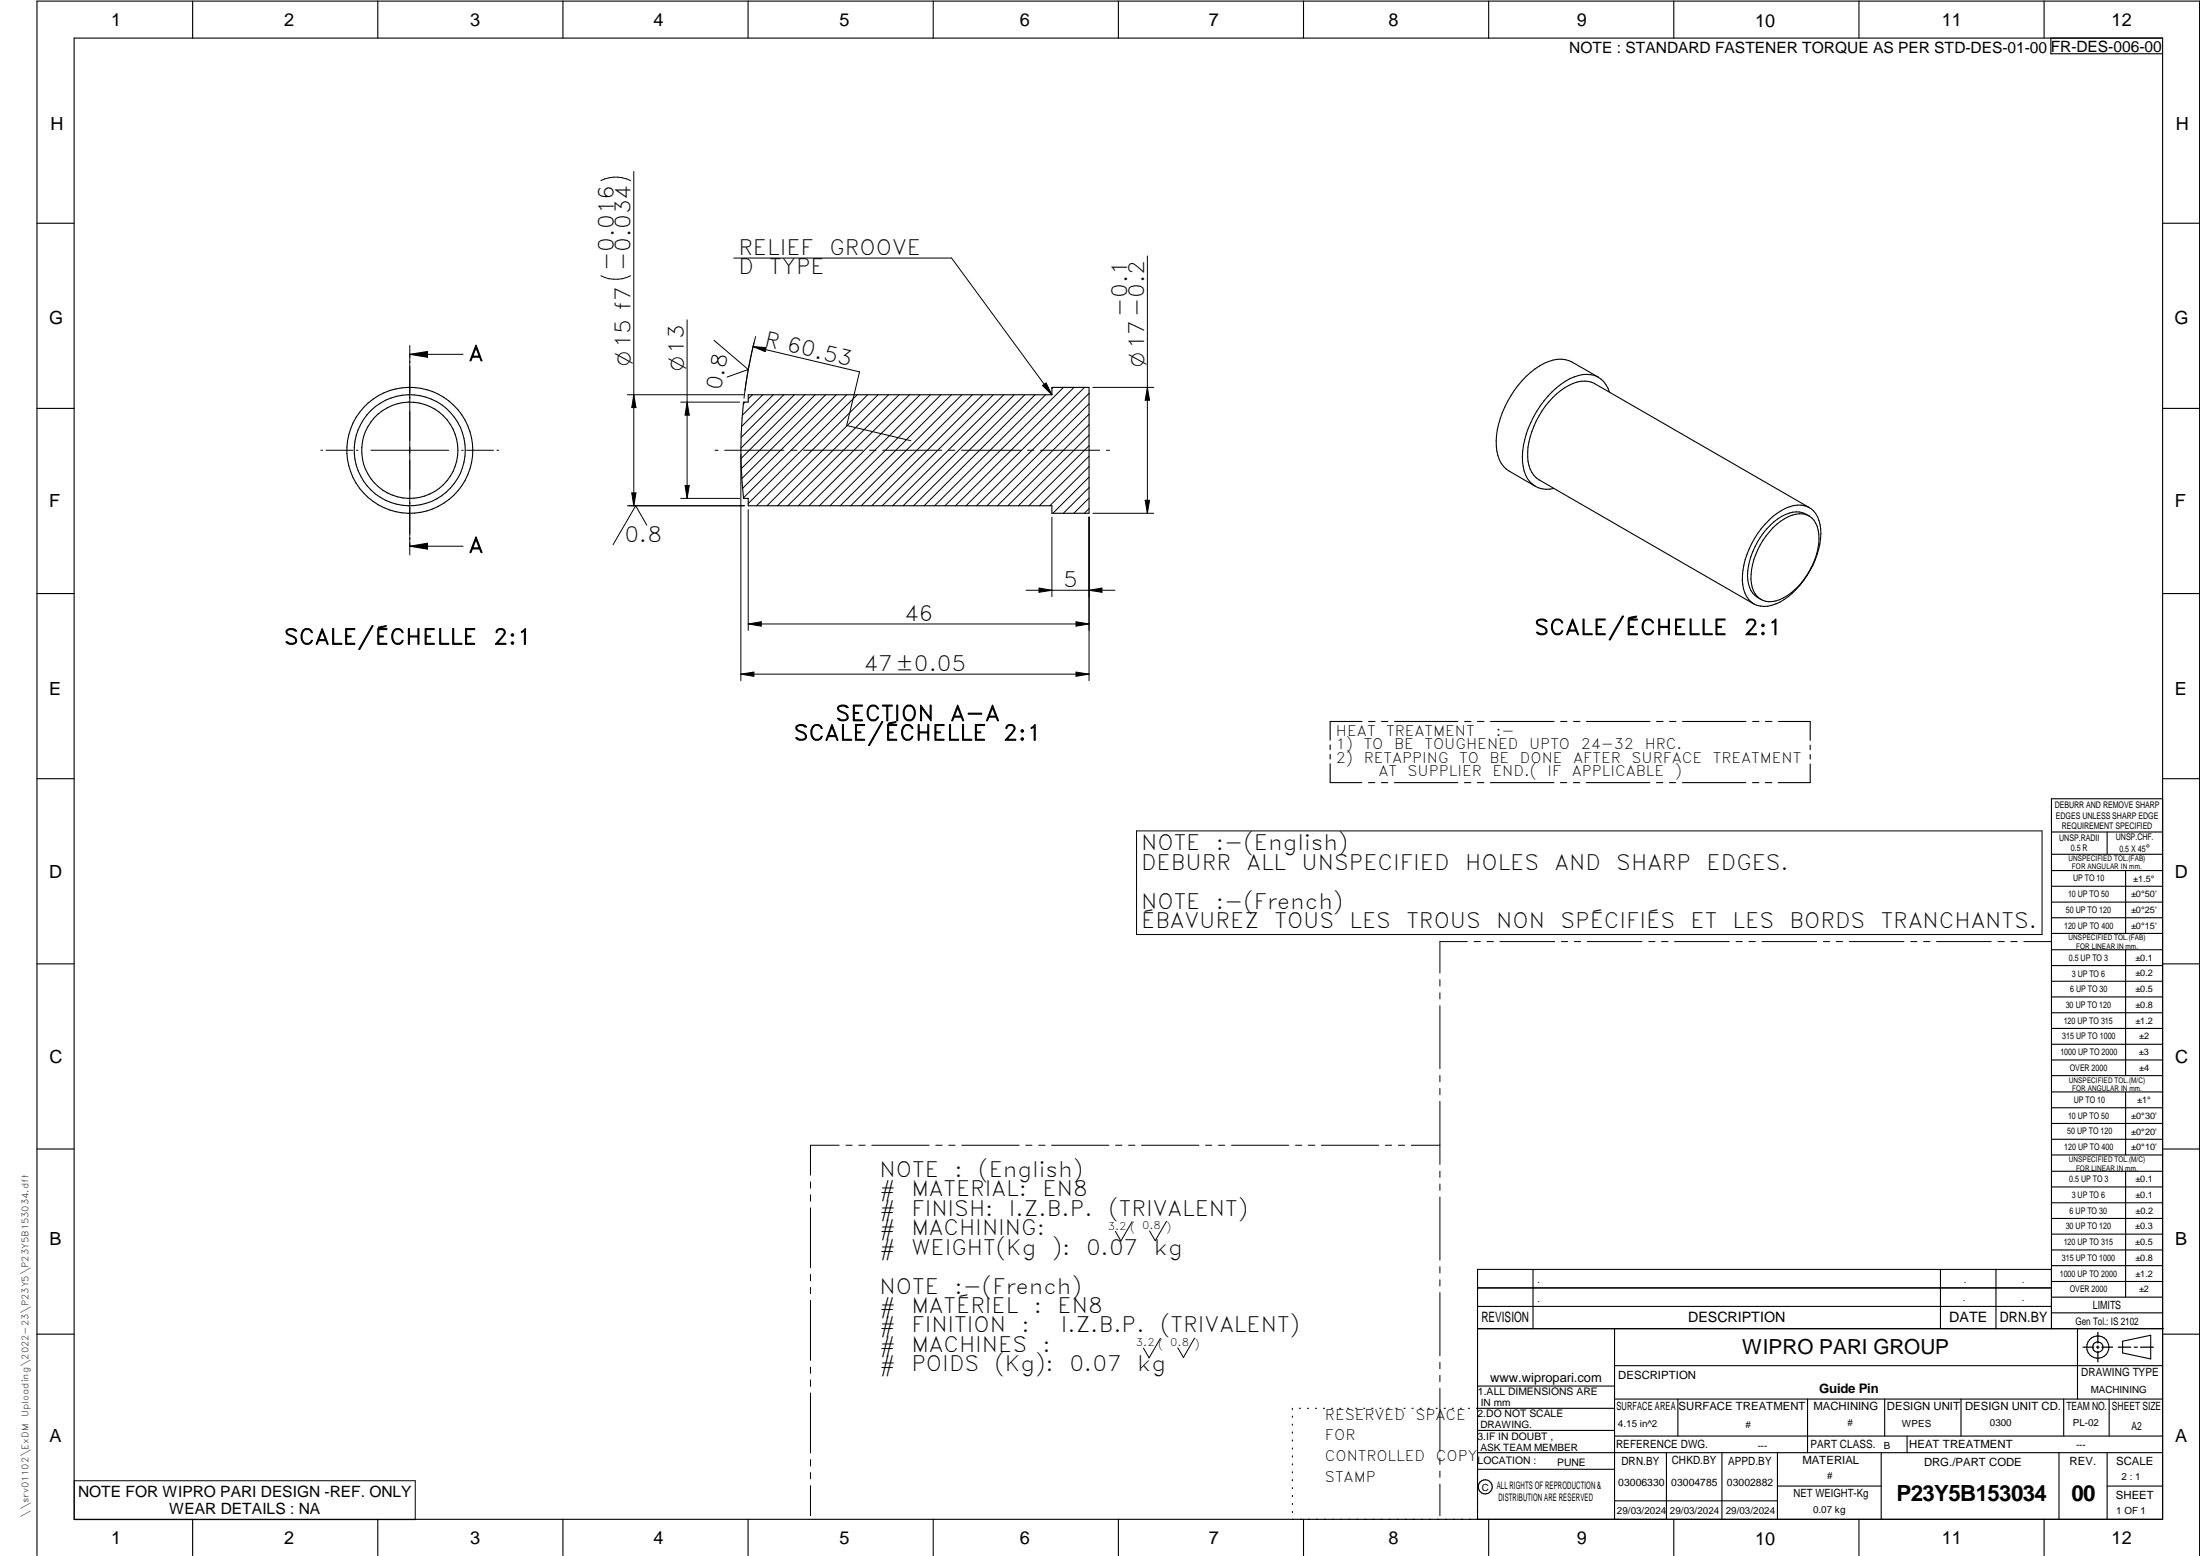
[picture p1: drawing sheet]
<svg xmlns="http://www.w3.org/2000/svg" width="594mm" height="420mm" viewBox="0 0 594 420" stroke-linecap="round" stroke-linejoin="round" font-family="sans-serif">
<g fill="none" stroke="#000" stroke-width=".3">
<path d="M20 10.3h564v400h-564zM52 .3v10M102 .3v10M152 .3v10M202 .3v10M252 .3v10M302 .3v10M352 .3v10M402 .3v10M452 .3v10M502 .3v10M552 .3v10"/>
<path d="M553.8 10.3v4.2h30.2M10 60.3h10M584 60.3h10M10 110.3h10M202.1 106.6h81.9v-2h10.1v34h-10.1v-2h-81.9v-2h-1.3a117.7 117.7 0 0 1 0-26h1.3zM419.3 107.4a12.9 12.9 0 0 1 8.6-4.5l1.9 .3 .8 .4 58.4 33.7a8.7 8.7 0 0 1 2.6 8.2 23.7 23.7 0 0 1-10.9 17.1 7.5 7.5 0 0 1-7.1 .5l-58-33.5a7.8 7.8 0 0 1-3.1-7.6 23.9 23.9 0 0 1 6.8-14.6zM431.6 101.9l-7-4.1a8.6 8.6 0 0 0-8.9 1 26.8 26.8 0 0 0-11.7 20.3 8.5 8.5 0 0 0 3.5 8.1l7.1 4.1M434.6 105.9a6.6 6.6 0 0 0-9.5-4.1 24.5 24.5 0 0 0-12.4 13.8 17.9 17.9 0 0 0-.8 12.6 6.4 6.4 0 0 0 2.7 3.1M584 110.3h10M414.6 131.3a6.7 6.7 0 0 0 5 .6M488.2 136.9a8.4 8.4 0 0 0-8.4 1.7 23.5 23.5 0 0 0-9.3 18.1 7.6 7.6 0 0 0 3.1 6.4M488.5 139.3a6.5 6.5 0 0 0-7.4 .1 19.9 19.9 0 0 0-9.1 17.1 5.9 5.9 0 0 0 3.5 5.3"/>
<path d="M478.8 142.5a10.3 10.3 0 0 1 8.1-3.7 5.3 5.3 0 0 1 4.2 5.5 19.9 19.9 0 0 1-9.5 17.1 5.5 5.5 0 0 1-7.6-1 11.2 11.2 0 0 1-.4-9.2l.5-1.4a21.2 21.2 0 0 1 4.7-7.3zM10 160.3h10M584 160.3h10M367.8 194.8h-8.6v5.1M369.6 194.8h1.7M373.1 194.8h1.7M376.6 194.8h17.1M395.5 194.8h1.7M399 194.8h1.7M402.5 194.8h17.1M421.4 194.8h1.7M424.9 194.8h1.7"/>
<path d="M428.4 194.8h17.2M447.3 194.8h1.8M450.8 194.8h1.7M454.4 194.8h17.1M473.3 194.8h1.7M476.8 194.8h1.7M480.3 194.8h8.5v5.1M10 210.3h10M359.2 201.2v1.2M359.2 203.7v1.2M359.2 206.2v5.1h8.5M369.5 211.3h1.8"/>
<path d="M373 211.3h1.7M376.5 211.3h17.2M395.5 211.3h1.7M398.9 211.3h1.8M402.5 211.3h17.1M421.4 211.3h1.7M424.9 211.3h1.7M428.4 211.3h17.1M447.3 211.3h1.7M450.8 211.3h1.7M454.3 211.3h17.1M473.2 211.3h1.7"/>
<path d="M476.7 211.3h1.7M488.8 206.3v5h-8.6M488.8 201.2v1.2M488.8 203.8v1.2M584 215.7h-30v143.1M584 210.3h10M554 224.7h30M554 230.7h30M554 235.1h30M554 239.3h30M569 224.7v6M574 235.1v17"/>
<path d="M554 243.6h30M554 247.8h30M554 252.1h30M554 256.5h30M574 256.5v33.9M10 260.3h10M554 260.7h30M554 265h30M554 269.2h30M554 273.5h30M554 277.7h30M584 260.3h10"/>
<path d="M554 282h30M554 286.2h30M554 290.4h30M554 294.9h30M554 299.1h30M574 294.9v17M10 310.3h10M554 303.4h30M554 307.6h30M554 311.9h30M554 316.3h30M574 316.3v34"/>
<path d="M584 310.3h10M554 320.5h30M554 324.8h30M554 329h30M554 333.2h30M554 337.5h30M399 358.8h185.2M399 352.8h155M399 347.8h155M414 342.8v16M436 358.8v51.5M524 342.8v16"/>
<path d="M539 342.8v16M554 341.8h30M554 346h30M554 350.3h30M554 354.5h30M554 342.8h-155v67.5M561 358.8v19M10 360.3h10M399 374.3h37M436 377.8h148M453.1 377.8v10M488.1 377.8v14.5"/>
<path d="M508.9 377.8v10M529.5 377.8v10M557.3 377.8v10M569.5 377.8v10M573.2 362.2l7.6-1.6v6.3l-7.6-1.6zM584 368.8h-148M584 360.3h10M349 380.3v.3M349 382.4v.3M349 384.6v.3M349 386.7v.3M349 388.8v.3"/>
<path d="M349 391v.3M349 393.1v.3M349 395.3v.3M349 397.4v.3M349 399.5v.3M350.9 380.3h.2M353.1 380.3h.2M355.2 380.3h.3M357.4 380.3h.3M359.6 380.3h.3M361.7 380.3h.3M363.9 380.3h.3"/>
<path d="M366.1 380.3h.3M368.3 380.3h.2M370.4 380.3h.3M372.6 380.3h.3M374.8 380.3h.3M376.9 380.3h.4M379.1 380.3h.3M381.3 380.3h.3M383.4 380.3h.4M385.6 380.3h.3M387.8 380.3h.3M390 380.3h.3"/>
<path d="M392.2 380.3h.3M394.3 380.3h.3M396.5 380.3h.3M398.7 380.3h37.3M399 396.7h37M399 392.3h185M399 386.2h37M436 387.8h148M450 392.3v18M465 392.3v18M480 392.3v18M508 392.3v18"/>
<path d="M515 387.8v4.5M556 392.3v18M569 392.3v18M52 410.3v9.7M102 410.3v9.7M152 410.3v9.7M202 410.3v9.7M252 410.3v9.7M302 410.3v9.7M349 401.7v.3M349 403.8v.4M349 406v.3"/>
<path d="M349 408.1v.3M352 410.3v9.7M402 410.3v9.7M436 405.3h44M452 410.3v9.7M480 401.3h28M502 410.3v9.7M552 410.3v9.7M569 401.3h15M10 420v-419.7h584v419.7"/>
<circle cx="110.6" cy="121.6" r="15"/>
<circle cx="110.7" cy="121.6" r="13"/>
<circle cx="110.7" cy="121.6" r="17"/>
<circle cx="566.5" cy="363.7" r="1.39"/>
<circle cx="566.5" cy="363.8" r="3"/>
<circle cx="401.1" cy="401.5" r="1.9"/>
</g>
<g fill="none" stroke="#000" stroke-width=".27">
<path d="M170.3 48.8a9 9 0 0 0-8 0M171.1 46.3v90.3M170.3 74.5a9 9 0 0 1-8 0M198.2 69.7h58.8l27 36.9M309.8 69.1v69.5M110.7 93.3v4.8M110.7 98.3v46.5M110.7 95.7h14.3M110.7 95.7l4.7-.8v1.6zM185.5 86.4v48.2M192.8 91.9l9.3 7.9-5.8 2M203.4 93.6l3.5 .3-.3 1.1z"/>
<path d="M203.4 93.6l28.7 6.8-3.5 14.5 17.3 4.1M203.6 92.6l-1.8 8.5-.6 4.4M204 90.9a118.4 118.4 0 0 0-3.1 16.6M169.4 106.6h31.6M171.1 106.6l.6 3.5h-1.1zM183.8 108.6h15.9M185.5 108.6l.6 3.5h-1.1zM201.2 108.6l-.5 .5M203.2 106.6l-1.1 1.1M206 106.6l-5.6 5.5M208.8 106.6l-8.6 8.6M211.7 106.6l-11.6 11.5"/>
<path d="M214.5 106.6l-14.4 14.4M217.3 106.6l-17.2 17.2M220.1 106.6l-19.9 19.9M223 106.6l-22.7 22.6M225.8 106.6l-25.3 25.3M228.6 106.6l-27.9 27.9M231.5 106.6l-29.4 29.4M234.3 106.6l-30 30M237.1 106.6l-30 30M239.9 106.6l-29.9 30M242.8 106.6l-30 30M245.6 106.6l-30 30"/>
<path d="M248.4 106.6l-30 30M251.2 106.6l-29.9 30M254.1 106.6l-30 30M256.9 106.6l-30 30M259.8 106.6l-30.1 30M262.6 106.6l-30 30M265.4 106.6l-30 30M268.2 106.6l-30 30M271.1 106.6l-30.1 30M273.9 106.6l-30 30M276.7 106.6l-30 30M279.5 106.6l-30 30"/>
<path d="M281.5 104.1l1-.7 1.5 3.2zM282.4 106.6l-30 30M284.4 104.6l-.4 .3M287.2 104.6l-32 32M290 104.6l-32 32M292.9 104.6l-32 32M294.1 117.5l-19.1 19.1M294.1 114.7l-21.9 21.9M294.1 111.8l-24.7 24.8M294.1 109.1l-27.6 27.5M294.1 106.2l-30.4 30.4M295.1 104.6h16.5"/>
<path d="M309.8 104.6l.6 3.5h-1.2zM86.6 121.6h.5M88 121.6h7.3M96.3 121.6h.3M100.2 121.6h21M124.7 121.6h.4M126 121.6h7.3M134.2 121.6h.5M169.4 136.6h31.6M170.6 133.1h1.1l-.6 3.5zM183.8 134.6h15.9M185 131.1h1.1l-.6 3.5z"/>
<path d="M193.1 121.6h.8M195.7 121.6h16M200.1 122.6v61.2M202.1 137.6v32.6M213.5 121.6h1.7M217 121.6h16M234.8 121.6h1.8M238.3 121.6h16M256.2 121.6h1.6M259.6 121.6h16.1M277.4 121.6h1.8M281 121.6h16"/>
<path d="M284 139.6v21.5M294.1 137.3l-1.3 1.3M294.1 134.5l-4.1 4.1M294.1 126l-10.6 10.6M294.1 131.7l-7 6.9M294.1 123.2l-13.4 13.4M294.1 128.8l-9.8 9.8M294.1 120.4l-16.3 16.2M294.1 139.6v44.2M295.1 138.6h16.5M298.8 121.6h.8M309.2 135.1h1.2l-.6 3.5z"/>
<path d="M110.7 147.5l4.7-.8v1.6zM110.7 145.1v4.8M110.7 147.5h14.3M174.7 141.8l-3-5.2-6.1 10.5M277.1 159.4h24M280.6 158.8l3.4 .6-3.4 .5zM294.1 159.4l3.5-.6v1.1zM202.1 168.5h92M202.1 168.5l3.5-.6v1.2zM290.6 167.9l3.5 .6-3.5 .6zM200.1 182l3.5-.5v1.1zM200.1 182h94"/>
<path d="M290.6 181.5l3.5 .5-3.5 .6zM306.9 224.4h244.5v27.9h-244.5zM396.2 254.3h-7.4v8.5M398.1 254.3h1.6M401.5 254.3h1.8M405 254.3h14.8M421.6 254.3h1.7M425.1 254.3h1.7M428.6 254.3h14.8M445.2 254.3h1.7M448.7 254.3h1.7M452.2 254.3h14.8"/>
<path d="M468.8 254.3h1.7M472.3 254.3h1.7M475.8 254.3h14.8M492.4 254.3h1.7M495.8 254.3h1.8M499.4 254.3h14.7M516 254.3h1.6M519.4 254.3h1.8M522.9 254.3h14.8M539.5 254.3h1.7M543 254.3h1.7M546.5 254.3h7.4"/>
<path d="M388.8 264.5v1.8M388.8 268.1v1.6M388.8 271.6v17M388.8 290.4v1.7M388.8 293.9v1.7M388.8 297.4v17M218.9 319.2v1.6M226.6 309.2h-7.7v8.1M228.4 309.2h1.7M231.9 309.2h1.7M235.4 309.2h15.5M252.7 309.2h1.7"/>
<path d="M256.2 309.2h1.7M259.7 309.2h15.5M277 309.2h1.7M280.5 309.2h1.7M284 309.2h15.5M301.2 309.2h1.8M304.8 309.2h1.7M308.3 309.2h15.5M325.5 309.2h1.7M329.1 309.2h1.6M332.6 309.2h15.4M349.8 309.2h1.7"/>
<path d="M353.3 309.2h1.7M356.8 309.2h15.5M374.1 309.2h1.7M377.6 309.2h1.7M381.1 309.2h7.7M388.8 316.2v1.7M388.8 319.7v1.7M218.9 322.6v1.8M218.9 326.1v16.2M305.7 329.9l-3 5.2-1.5-2.6M315 329.8l-3.1 5.2-1.5-2.6M388.8 323.2v17.1"/>
<path d="M218.9 344.1v1.8M218.9 347.6v1.7M218.9 351.2v16.1M388.8 342.1v1.6M388.8 345.6v1.7M388.8 349v17.1M218.9 369.1v1.7M218.9 372.6v1.8M218.9 376.1v16.2M313.3 361.4l-3 5.2-1.5-2.6M322.6 361.3l-3 5.3-1.6-2.7M388.8 367.9v1.7"/>
<path d="M388.8 371.4v1.7M388.8 374.9v17M20.1 399.8h92v10.5h-92zM218.9 394.1v1.8M218.9 397.6v1.7M388.8 393.7v1.7M388.8 397.2v1.7M218.9 401.2v8.1M388.8 400.7v8.6"/>
</g>
<path d="M566.5 359.7v3M562.5 363.8h2.9M566.1 363.8h.7M566.5 363.4v.7M566.5 364.9v2.8M567.6 363.8h2.9M572 363.8h3.4M576.3 363.8h.8M578 363.8h3.5" fill="none" stroke="#000" stroke-width=".34"/>
<g fill="#000">
<path d="M110.7 95.7l4.7-.8v1.6zM203.4 93.6l3.5 .3-.3 1.1zM171.1 106.6l.6 3.5h-1.1zM185.5 108.6l.6 3.5h-1.1zM281.5 104.1l1-.7 1.5 3.2zM309.8 104.6l.6 3.5h-1.2zM170.6 133.1h1.1l-.6 3.5zM185 131.1h1.1l-.6 3.5zM309.2 135.1h1.2l-.6 3.5zM110.7 147.5l4.7-.8v1.6zM280.6 158.8l3.4 .6-3.4 .5zM294.1 159.4l3.5-.6v1.1z"/>
<path d="M202.1 168.5l3.5-.6v1.2zM290.6 167.9l3.5 .6-3.5 .6zM200.1 182l3.5-.5v1.1zM290.6 181.5l3.5 .5-3.5 .6z"/>
</g>
<g font-size="6">
<text x="512.1" y="405.2">P23Y5B153034</text>
<text x="559.4" y="405.2">00</text>
</g>
<g font-size="5.7">
<text x="199.4" y="68.8">RELIEF</text>
<text x="224" y="68.8">GROOVE</text>
<text x="165.7" y="73.2" transform="rotate(-90 165.7 73.2)">-0.016</text>
<text x="199.4" y="74">D</text>
<text x="207.7" y="74">TYPE</text>
<text x="304.4" y="85.7" transform="rotate(-90 304.4 85.7)">-0.1</text>
<text x="206.2" y="93.3" transform="rotate(13 206.2 93.3)">R 60.53</text>
<text x="126.5" y="97.5">A</text>
<text x="194.7" y="105.7" transform="rotate(-80 194.7 105.7)">0.8</text>
<text x="126.5" y="149.2">A</text>
<text x="168.6" y="146.2">0.8</text>
<text x="287.1" y="158.5">5</text>
<text x="244.1" y="167.6">46</text>
<text x="76.7" y="174">SCALE/ÉCHELLE</text>
<text x="133.2" y="174">2:1</text>
<text x="414.3" y="171.4">SCALE/ÉCHELLE</text>
<text x="470.9" y="171.4">2:1</text>
<text x="233.2" y="181.2">47±0.05</text>
<text x="225.6" y="194.6">SECTION</text>
<text x="256.6" y="194.6">A-A</text>
<text x="214.3" y="199.9">SCALE/ÉCHELLE</text>
<text x="270.9" y="199.9">2:1</text>
<text x="308.1" y="229.6">NOTE</text>
<text x="328.3" y="229.6">:-(English)</text>
<text x="308.1" y="234.9">DEBURR</text>
<text x="336.6" y="234.9">ALL</text>
<text x="351.5" y="234.9">UNSPECIFIED</text>
<text x="395.6" y="234.9">HOLES</text>
<text x="419.8" y="234.9">AND</text>
<text x="436.5" y="234.9">SHARP</text>
<text x="460.8" y="234.9">EDGES.</text>
<text x="308.1" y="245.4">NOTE</text>
<text x="328.3" y="245.4">:-(French)</text>
<text x="308.1" y="250.6">ÉBAVUREZ</text>
<text x="344.1" y="250.6">TOUS</text>
<text x="364.4" y="250.6">LES</text>
<text x="379.8" y="250.6">TROUS</text>
<text x="404.1" y="250.6">NON</text>
<text x="421.4" y="250.6">SPÉCIFIÉS</text>
<text x="456.5" y="250.6">ET</text>
<text x="467.9" y="250.6">LES</text>
<text x="483.2" y="250.6">BORDS</text>
<text x="507.9" y="250.6">TRANCHANTS.</text>
<text x="237.5" y="317.8">NOTE</text>
<text x="257.7" y="317.8">:</text>
<text x="264.1" y="317.8">(English)</text>
<text x="237.5" y="323">#</text>
<text x="246.1" y="323">MATERIAL:</text>
<text x="281.5" y="323">EN8</text>
<text x="237.5" y="328.3">#</text>
<text x="246.1" y="328.3">FINISH:</text>
<text x="272.4" y="328.3">I.Z.B.P.</text>
<text x="299.3" y="328.3">(TRIVALENT)</text>
<text x="237.5" y="333.5">#</text>
<text x="246.1" y="333.5">MACHINING:</text>
<text x="237.5" y="338.8">#</text>
<text x="246.1" y="338.8">WEIGHT(Kg</text>
<text x="284" y="338.8">):</text>
<text x="293.3" y="338.8">0.07</text>
<text x="311.6" y="338.8">kg</text>
<text x="237.5" y="349.3">NOTE</text>
<text x="257.7" y="349.3">:-(French)</text>
<text x="237.5" y="354.5">#</text>
<text x="237.5" y="359.8">#</text>
<text x="246.1" y="354.5">MATÉRIEL</text>
<text x="246.1" y="359.8">FINITION</text>
<text x="275.9" y="359.8">:</text>
<text x="279.2" y="354.5">:</text>
<text x="285.6" y="354.5">EN8</text>
<text x="286.4" y="359.8">I.Z.B.P.</text>
<text x="313.3" y="359.8">(TRIVALENT)</text>
<text x="237.5" y="365">#</text>
<text x="246.1" y="365">MACHINES</text>
<text x="281.5" y="365">:</text>
<text x="237.5" y="370.3">#</text>
<text x="246.1" y="370.3">POIDS</text>
<text x="268.5" y="370.3">(Kg):</text>
<text x="288.8" y="370.3">0.07</text>
<text x="307.1" y="370.3">kg</text>
</g>
<text font-size="5.6" x="470.5" y="365.5">WIPRO PARI GROUP</text>
<g font-size="5.4">
<text x="170.3" y="98.8" transform="rotate(-90 170.3 98.8)">O15 f7 -0.034</text>
<text x="184.7" y="100.2" transform="rotate(-90 184.7 100.2)">O13</text>
<text x="308.9" y="99" transform="rotate(-90 308.9 99)">O17-0.2</text>
</g>
<g font-size="4.9">
<text x="30" y="6.9">1</text>
<text x="76.7" y="6.9">2</text>
<text x="127" y="6.9">3</text>
<text x="176.5" y="6.9">4</text>
<text x="226.7" y="6.9">5</text>
<text x="275.4" y="6.9">6</text>
<text x="326.4" y="6.9">7</text>
<text x="375" y="6.9">8</text>
<text x="425.8" y="6.9">9</text>
<text x="473.9" y="7.3">10</text>
<text x="524.3" y="6.9">11</text>
<text x="570.2" y="6.9">12</text>
<text x="13.6" y="35.1">H</text>
<text x="587.6" y="35.1">H</text>
<text x="13.2" y="87.5">G</text>
<text x="587.2" y="87.5">G</text>
<text x="13.2" y="137">F</text>
<text x="587.2" y="137">F</text>
<text x="13.2" y="187.6">E</text>
<text x="587.2" y="187.6">E</text>
<text x="13.2" y="237">D</text>
<text x="587.2" y="237">D</text>
<text x="13.4" y="287.1">C</text>
<text x="587.4" y="287.1">C</text>
<text x="13.4" y="336.2">B</text>
<text x="587.4" y="336.2">B</text>
<text x="13.4" y="389.3">A</text>
<text x="587.4" y="389.3">A</text>
<text x="30" y="416.9">1</text>
<text x="76.7" y="416.9">2</text>
<text x="127" y="416.9">3</text>
<text x="176.5" y="416.9">4</text>
<text x="226.7" y="416.9">5</text>
<text x="275.4" y="416.9">6</text>
<text x="326.4" y="416.9">7</text>
<text x="375" y="416.9">8</text>
<text x="425.8" y="416.9">9</text>
<text x="473.9" y="417.3">10</text>
<text x="524.3" y="416.9">11</text>
<text x="570.2" y="416.9">12</text>
</g>
<g font-size="4.2">
<text x="423.7" y="14.3">NOTE : STANDARD FASTENER TORQUE AS PER STD-DES-01-00</text>
<text x="553.8" y="14">FR-DES-006-00</text>
<text x="21.1" y="404.3">NOTE FOR WIPRO PARI DESIGN -REF. ONLY</text>
<text x="45.7" y="408.8">WEAR DETAILS : NA</text>
</g>
<g font-size="3.9">
<text x="360.8" y="198.8">HEAT</text>
<text x="360.8" y="202.4">1)</text>
<text x="368.2" y="202.4">TO</text>
<text x="374.3" y="198.8">TREATMENT</text>
<text x="376.5" y="202.4">BE</text>
<text x="384.7" y="202.4">TOUGHENED</text>
<text x="403.9" y="198.8">:-</text>
<text x="412.9" y="202.4">UPTO</text>
<text x="426.9" y="202.4">24-32</text>
<text x="444.1" y="202.4">HRC.</text>
<text x="360.8" y="206">2)</text>
<text x="368.2" y="206">RETAPPING</text>
<text x="372.2" y="209.6">AT</text>
<text x="380.1" y="209.6">SUPPLIER</text>
<text x="394" y="206">TO</text>
<text x="402.2" y="206">BE</text>
<text x="403" y="209.6">END.(</text>
<text x="410.4" y="206">DONE</text>
<text x="417.9" y="209.6">IF</text>
<text x="424.5" y="209.6">APPLICABLE</text>
<text x="424.8" y="206">AFTER</text>
<text x="440.5" y="206">SURFACE</text>
<text x="452.2" y="209.6">)</text>
<text x="462.5" y="206">TREATMENT</text>
<text x="400" y="357.1">REVISION</text>
<text x="455.9" y="357.1">DESCRIPTION</text>
<text x="526.4" y="357.1">DATE</text>
<text x="540" y="357.1">DRN.BY</text>
<text x="357.8" y="383.3">RESERVED</text>
<text x="382.3" y="383.3">SPACE</text>
<text x="357.8" y="388.9">FOR</text>
<text x="357.8" y="394.5">CONTROLLED</text>
<text x="387.8" y="394.5">COPY</text>
<text x="357.8" y="400">STAMP</text>
</g>
<text font-size="3.6" x="491.3" y="376.1">Guide Pin</text>
<text font-size="3.5" x="402.4" y="373.3">www.wipropari.com</text>
<g font-size="3.1">
<text x="565.1" y="353.5">LIMITS</text>
<text x="562" y="371.7">DRAWING TYPE</text>
<text x="437" y="372.3">DESCRIPTION</text>
<text x="436.5" y="380.8">SURFACE AREA</text>
<text x="453.3" y="380.8">SURFACE TREATMENT</text>
<text x="489.7" y="380.8">MACHINING</text>
<text x="509.5" y="380.8">DESIGN UNIT</text>
<text x="530.6" y="380.8">DESIGN UNIT CD.</text>
<text x="558" y="380.6">TEAM NO.</text>
<text x="570.3" y="380.7">SHEET SIZE</text>
<text x="575.6" y="386.1">A2</text>
<text x="436.4" y="391.1">REFERENCE DWG.</text>
<text x="437.8" y="395.5">DRN.BY</text>
<text x="451.4" y="395.4">CHKD.BY</text>
<text x="466.6" y="395.5">APPD.BY</text>
<text x="486.7" y="395.4">MATERIAL</text>
<text x="488.9" y="390.9">PART CLASS.</text>
<text x="515.6" y="390.9">HEAT TREATMENT</text>
<text x="519.6" y="395.9">DRG./PART CODE</text>
<text x="558.9" y="395.5">REV.</text>
<text x="571.4" y="395.6">SCALE</text>
<text x="484.3" y="404.2">NET WEIGHT-Kg</text>
<text x="571.4" y="404.7">SHEET</text>
</g>
<text font-size="3" x="579.5" y="230.1">°</text>
<g font-size="2.8">
<text x="299.1" y="332.1">3.2 ( 0.8 )</text>
<text x="560.4" y="357.7">Gen Tol.: IS 2102</text>
<text x="306.7" y="363.6">3.2 ( 0.8 )</text>
<text x="399.1" y="376.6">1.ALL DIMENSIONS ARE</text>
<text x="399" y="382.7">2.DO NOT SCALE</text>
<text x="399" y="388.7">3.IF IN DOUBT ,</text>
<text x="399" y="395.4">LOCATION :</text>
<text x="420.5" y="396">PUNE</text>
<text x="404.2" y="402">ALL RIGHTS OF REPRODUCTION &amp;</text>
<text x="437" y="401.2">03006330</text>
<text x="451.3" y="401.2">03004785</text>
<text x="466.3" y="401.2">03002882</text>
<text x="404.7" y="405.4">DISTRIBUTION ARE RESERVED</text>
</g>
<g font-size="2.7">
<text x="564.6" y="376.2">MACHINING</text>
<text x="399.9" y="379.7">IN mm</text>
<text x="399.7" y="385.7">DRAWING.</text>
<text x="436.9" y="385.4">4.15 in^2</text>
<text x="471.4" y="385.5">#</text>
<text x="498.9" y="385">#</text>
<text x="513.6" y="385.3">WPES</text>
<text x="537.3" y="385.1">0300</text>
<text x="559.7" y="385.1">PL-02</text>
<text x="399.7" y="391.8">ASK TEAM MEMBER</text>
<text x="474.6" y="391.2">---</text>
<text x="508.7" y="391.2">B</text>
<text x="560.6" y="391.1">---</text>
<text x="493.4" y="399.5">#</text>
<text x="572.8" y="399.7">2 : 1</text>
<text x="400.1" y="402.5">C</text>
<text x="436.6" y="408.7">29/03/2024</text>
<text x="450.9" y="408.8">29/03/2024</text>
<text x="466" y="408.9">29/03/2024</text>
<text x="489.6" y="408.5">0.07 kg</text>
<text x="571.4" y="408.7">1 OF 1</text>
</g>
<g font-size="2.5">
<text x="554.9" y="218.3">DEBURR AND REMOVE SHARP</text>
<text x="555.2" y="221">EDGES UNLESS SHARP EDGE</text>
<text x="556.1" y="227.1">UNSP.RADII</text>
<text x="556.8" y="223.8">REQUIREMENT SPECIFIED</text>
<text x="571.4" y="226.9">UNSP.CHF.</text>
<text x="559.2" y="229.9">0.5 R</text>
<text x="572.3" y="230.1">0.5 X 45</text>
<text x="559.8" y="238">UP TO 10</text>
<text x="576.1" y="238.1">±1.5°</text>
<text x="558.5" y="242.2">10 UP TO 50</text>
<text x="575.5" y="242.3">±0°50'</text>
<text x="557.4" y="250.7">120 UP TO 400</text>
<text x="557.9" y="246.5">50 UP TO 120</text>
<text x="575.5" y="250.7">±0°15'</text>
<text x="575.5" y="246.5">±0°25'</text>
<text x="558.7" y="259.4">0.5 UP TO 3</text>
<text x="559.5" y="263.7">3 UP TO 6</text>
<text x="576.6" y="263.6">±0.2</text>
<text x="576.6" y="259.4">±0.1</text>
<text x="559" y="267.9">6 UP TO 30</text>
<text x="576.6" y="267.9">±0.5</text>
<text x="557.8" y="272.2">30 UP TO 120</text>
<text x="576.6" y="272.2">±0.8</text>
<text x="556.9" y="280.7">315 UP TO 1000</text>
<text x="557.3" y="276.4">120 UP TO 315</text>
<text x="576.6" y="276.4">±1.2</text>
<text x="577.7" y="280.7">±2</text>
<text x="556.4" y="284.9">1000 UP TO 2000</text>
<text x="577.6" y="284.9">±3</text>
<text x="558.9" y="289.2">OVER 2000</text>
<text x="577.7" y="289.3">±4</text>
<text x="560" y="297.9">UP TO 10</text>
<text x="577.1" y="297.9">±1°</text>
<text x="558.5" y="302.1">10 UP TO 50</text>
<text x="575.5" y="302.1">±0°30'</text>
<text x="557.4" y="310.6">120 UP TO 400</text>
<text x="558.2" y="306.3">50 UP TO 120</text>
<text x="575.5" y="310.6">±0°10'</text>
<text x="575.5" y="306.4">±0°20'</text>
<text x="558.8" y="319.2">0.5 UP TO 3</text>
<text x="559.4" y="323.4">3 UP TO 6</text>
<text x="576.6" y="319.2">±0.1</text>
<text x="576.6" y="323.5">±0.1</text>
<text x="558.9" y="327.7">6 UP TO 30</text>
<text x="576.7" y="327.7">±0.2</text>
<text x="557.8" y="332">30 UP TO 120</text>
<text x="576.6" y="332">±0.3</text>
<text x="556.8" y="340.5">315 UP TO 1000</text>
<text x="557.3" y="336.3">120 UP TO 315</text>
<text x="576.6" y="336.3">±0.5</text>
<text x="576.6" y="340.5">±0.8</text>
<text x="415.2" y="346.4">.</text>
<text x="530.3" y="346.5">.</text>
<text x="545.9" y="346.4">.</text>
<text x="556.2" y="344.7">1000 UP TO 2000</text>
<text x="576.6" y="344.7">±1.2</text>
<text x="415.2" y="351.5">.</text>
<text x="530" y="351.3">.</text>
<text x="545.9" y="351.4">.</text>
<text x="558.9" y="349">OVER 2000</text>
<text x="577.6" y="349">±2</text>
</g>
<g font-size="2.4">
<text x="7.7" y="382.7" transform="rotate(-90 7.7 382.7)">Uploading\2022-23\P23Y5\P23Y5B153034.dft</text>
<text x="7.7" y="409.8" transform="rotate(-90 7.7 409.8)">\\srv01102\ExDM</text>
</g>
<g font-size="2.1">
<text x="558.5" y="232.4">UNSPECIFIED TOL.(FAB)</text>
<text x="559.5" y="234.7">FOR ANGULAR IN mm.</text>
<text x="558.6" y="253.9">UNSPECIFIED TOL.(FAB)</text>
<text x="560.7" y="256.3">FOR LINEAR IN mm.</text>
<text x="558.7" y="292.3">UNSPECIFIED TOL.(M/C)</text>
<text x="559.6" y="294.7">FOR ANGULAR IN mm.</text>
<text x="558.7" y="313.7">UNSPECIFIED TOL.(M/C)</text>
<text x="560.6" y="316.1">FOR LINEAR IN mm.</text>
</g>
</svg>
